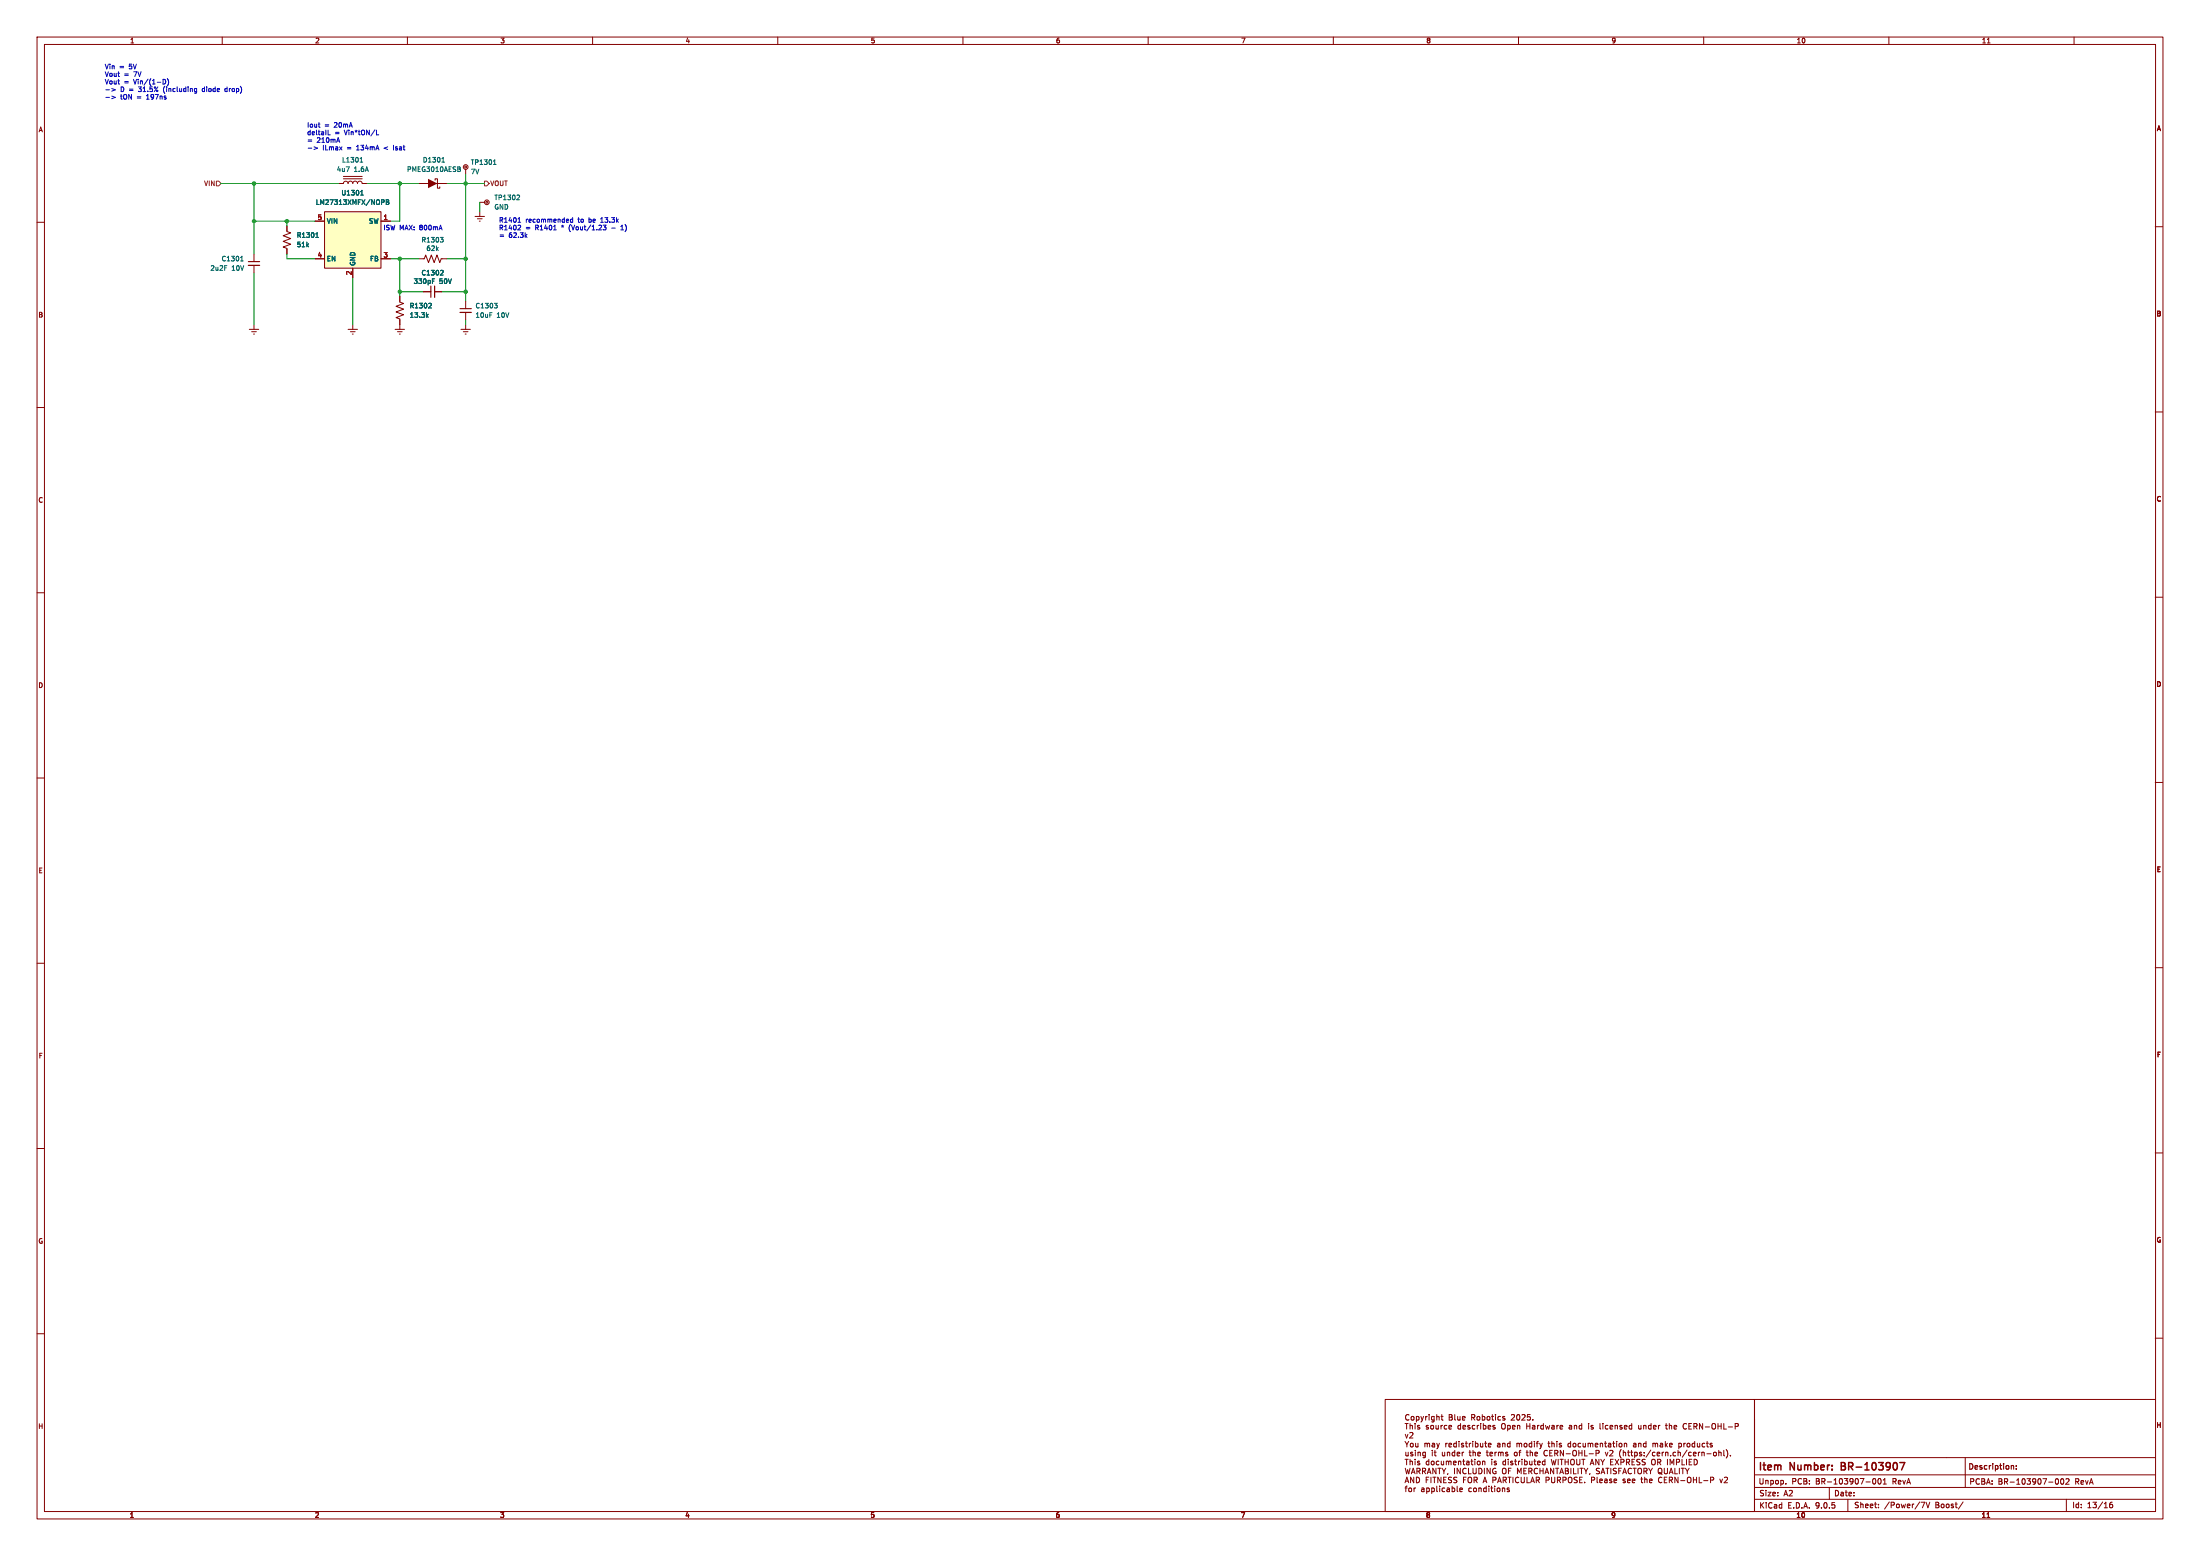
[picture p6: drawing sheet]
<svg xmlns="http://www.w3.org/2000/svg" width="594mm" height="420mm" viewBox="0 0 594 420" stroke-linecap="round" stroke-linejoin="round" font-family="sans-serif">
<g fill="none" stroke="#840000" stroke-width=".27">
<path d="M10 10h574v400h-574zM12 12h570v396h-570zM60 10v2M110 10v2M160 10v2M210 10v2M260 10v2M310 10v2M360 10v2M410 10v2M460 10v2M510 10v2"/>
<path d="M536.6 11.6h.7M560 10v2M91.4 49.5h1.3l.2-.4 .4-.2 .5 .2 .2 .4M92.7 48.3h5.1M92.7 47.6h5.1M94 49.5l.2-.4 .4-.2 .5 .2 .1 .4 .5-.6 .5 .1 .3 .5 .2-.4 .5-.2 .4 .2 .2 .4M97.8 49.5h1.3M10 60h2M77.5 61v1.5l1 .4-2 .7 2 .8-2 .8 2 .7-2 .8 1 .4v1.5M581.9 61.2h2M106.7 88.9h2.5M107.3 89.5h1.3"/>
<path d="M107.8 90.2h.3M107.9 87.6v1.3M10 110h2M581.9 111.2h2M10 160h2M581.9 161.2h2M10 210h2M581.9 211.2h2M10 260h2M581.9 261.2h2M10 310h2M581.9 311.2h2"/>
<path d="M10 360h2M374 377.7h99.7v30.3h-99.7zM473.7 377.7h108.2M473.7 377.7v30.3M581.9 361.2h2M379.4 384.2h.8M379.4 389.1l.5 .7M379.4 387.1l.4 1 .3-1M379.4 396.3l.4 1.5 .3-1.1 .3 1.1 .3-1.5M379.5 399.8h.7M379.8 384.2v1.5M379.8 393.9v1.5"/>
<path d="M379.9 389.8v.8M380.4 389.1l-.5 .7M380.4 382a.67 .67 0 0 0-.9 .6 .67 .67 0 0 0 .9 .6M380.6 386.8l.6-.2 .3 .5-.9 1h.9M380.7 384.2v1.5M380.7 393.9v1.5M380.7 384.9l.6-.1 .1 .9M380.9 389.7l.2-.1 .4 .1-.1 .8-.5-.1zM380.9 394.4l-.2 .1M381.1 397.8l.5-1.5 .5 1.5M381.1 382.4l.4-.1 .3 .3v.4l-.3 .3-.5-.3zM381.1 394.4l.3 .2v.8"/>
<path d="M381.2 397.4h.7M381.7 398.7v1.5l-.8-1.5v1.5M382.1 384.2v.2M382.1 384.7v1M382.1 394.4v1M382.2 389.6l.1 .9 .6-.1M382.4 382.4l.5-.1 .2 .3-.1 .6h-.6M382.4 382.3v1.5M382.4 398.7a.76 .76 0 0 1 .9 .8 .76 .76 0 0 1-.9 .7zM382.6 397.1l.7-.1 .1-.6-.8-.1v1.5M382.9 389.6v1M382.9 397.1l.5 .7"/>
<path d="M382.9 394.4l-.2 .2 .1 .2 .5 .2 .1 .2-.3 .2-.4-.1M383.1 394.4l.2 .1M383.3 384.8l-.4-.1-.2 .2 .1 .3 .5 .1v.4h-.6M383.6 382.3l.4 1M384 383.3l-.4 .5M384.1 397.1l.7-.1 .1-.6-.8-.1v1.5M384.4 382.3l-.4 1M384.4 397.1l.5 .7M384.7 389.7l.4-.1 .3 .2M384.7 389.6v1M384.9 382.3v1M385.1 399.4h.5"/>
<path d="M385.4 382.3l-.5 .3M385.4 389.8l.2-.2h.3l.1 1M385.4 389.8v.8M385.4 397.8l.5-1.5 .5 1.5M385.4 394.4l-.3 .3v.4l.3 .3 .4-.1M385.5 397.4h.7M385.6 384.8l-.3-.1-.2 .2v.3l.5 .1v.4h-.5M385.6 394.4l.2 .1M385.8 398.7h-.7v1.5M385.8 393.9v1.5M385.9 381.8v.2M385.9 382.3v1"/>
<path d="M386.4 398.7v1.5M386.4 384.9l.2-.2 .4 .2-.1 .8-.5-.1zM386.7 389.6h.6l.1 1M386.7 394.4l-.3 .3v.4l.3 .3 .5-.3v-.4l-.3-.3M386.9 398.7h.8M387.2 382.4l-.4-.1-.3 .3 .1 .6h.6M387.2 382.3v1.2l-.3 .3-.3-.1M387.3 398.7v1.5M387.4 389.9l-.8 .3 .3 .4 .5-.1M387.7 396.3v1.5l-.8-1.5v1.5M387.7 384.7l.1 1 .6-.1M387.9 389.6l.4 1"/>
<path d="M387.9 382.5l.6-.1 .1 .9M387.9 381.8v1.5M388.1 394.4l-.3 .3v.4l.3 .3 .4-.1M388.2 396.3h.9M388.3 390.6l-.4 .5M388.4 394.4l.1 .1M388.4 384.7v1M388.6 389.6l-.3 1M388.6 396.3v1.5M389.1 382.3h.5M389.1 384.7v1M389.1 398.7v1.5l-.9-1.5v1.5"/>
<path d="M389.1 394.4l.1 .9 .6-.1M389.3 381.8v1.3l.3 .2M389.4 396.3l.5 .8M389.4 392l.1 .9 .6-.1M389.5 384.7l-.4 .3M389.8 394.4v1M389.8 399.4h.5M389.9 397.1v.7M390.1 392v1M390.4 389.6v1M390.4 396.3l-.5 .8M390.5 394.5l.4-.1 .2 .2"/>
<path d="M390.5 394.4v1M390.5 398.7h-.7v1.5h.7M390.6 384.8l-.4-.1-.3 .3 .2 .7h.5M390.8 389.6l-.4 .2M390.9 397.7l-.1 .3M391.1 394.6l.3-.2 .3 .1 .1 .9M391.1 394.6v.8M391.2 385.2l.7-.1v-.3l-.5-.1-.2 .2 .1 .8h.6M391.2 390.1l.7-.2v-.3h-.5l-.2 .2 .1 .7h.6M391.3 381.8h.5l.3 .3-.3 .4 .3 .2v.3l-.2 .3h-.6zM391.3 382.5h.5M391.9 398.8l-.8 .1v.4l.7 .3 .1 .3-.3 .3-.5-.1"/>
<path d="M392.4 394.9l.7-.2v-.2l-.5-.1-.2 .2 .1 .7h.6M392.7 396.3v1.5M392.8 381.8v1.3l.2 .2M393.2 389.6h-.4l-.3 .2 .1 .7h.6M393.2 389.1v1.5M393.4 398.8l-.8 .1v.4l.6 .3 .2 .3-.3 .3-.6-.1M393.6 382.3v.9h.6M393.8 394.5h.6v.9M393.8 394.4v1M393.9 389.1v.1M393.9 389.6v1M394.2 382.3v1"/>
<path d="M394.3 396.3v1.5l-.9-1.5v1.5M394.4 384.8l-.5-.1-.3 .3 .2 .7h.6M394.4 384.2v1.5M394.9 382.8l.7-.1-.1-.3-.4-.1-.2 .2v.7h.6M394.9 394.4h.6M395 385.2l.7-.1-.1-.3-.4-.1-.2 .2 .1 .8h.5M395.1 393.9v1.3l.4 .2M395.1 389.6h-.3l-.2 .2v.2l.5 .1v.4h-.5M395.1 399.4h.5M395.6 389.6h.6M395.9 389.1v1.2l.3 .3M395.9 396.4a.67 .67 0 0 0-1 .7 .67 .67 0 0 0 1 .6"/>
<path d="M395.9 398.7h-.8v1.5M396 394.5h.6v.9M396.4 398.9l.3-.2a.5 .5 0 0 1 .7 .5v.5a.5 .5 0 0 1-.5 .5 .5 .5 0 0 1-.5-.5zM396.5 396.3v1.5h.7M396.6 392h.6M396.6 394.7l-.7 .3 .2 .4 .5-.1M396.7 389.6v1M396.9 384.8l-.4-.1-.2 .2 .1 .3 .5 .1v.4h-.6M397.1 394.4h.6M397.1 389.6l-.4 .2M397.4 393.9v1.3l.3 .2M397.4 382.6l.7-.1v-.5l-.7-.2v1.5"/>
<path d="M397.6 389.1v.1M397.6 389.6v1M397.7 382.6l.5 .7M397.7 396.3v1.2l.3 .3 .6-.3v-1.2M398 399.5l.7-.1 .1-.5-.8-.2v1.5M398.1 394h.1M398.2 393.9v.1M398.2 394.4v1M398.2 384.8l-.4-.1-.3 .3 .1 .7h.6M398.3 394h-.1M398.4 389.6h.4l.3 .2-.2 .7h-.5M398.4 389.1v1.5"/>
<path d="M398.4 399.5l.5 .7M398.9 384.7v1M398.9 394.5l.2-.1 .5 .1-.1 .8-.6-.1zM398.9 382.4l.4-.1 .3 .3v.4l-.3 .3-.5-.3zM399.3 384.7l-.4 .3M399.3 396.3a.76 .76 0 0 1 .9 .8 .76 .76 0 0 1-.9 .7zM399.7 389.6l.1 .9 .6-.1M399.8 384.2v.2M399.8 384.7v1M400.2 382.4l.4-.1 .3 .3-.1 .6h-.6M400.2 381.8v1.5M400.3 394.5h.6v.9"/>
<path d="M400.3 394.4v1M400.4 389.6v1M400.5 384.8l.4-.1 .3 .3-.1 .7h-.6M400.5 384.2v1.5M400.6 399.8h.7M400.8 396.3v1.5M400.9 389.6h.5M401.1 389.1v1.2l.3 .3M401.6 382.4l.4-.1 .3 .3v.4l-.3 .3-.5-.3zM401.8 385.2l.7-.1-.1-.3-.4-.1-.2 .2 .1 .8h.5M401.9 390.1l.7-.2-.1-.3h-.4l-.2 .2v.7h.6M402.4 396.3v1.5l-.9-1.5v1.5"/>
<path d="M402.7 382.3h.6M402.7 394h.1M402.8 393.9v.1M402.8 394.4v1M402.9 394h-.1M402.9 381.8v1.3l.4 .2M403.1 399.5l.7-.1 .1-.5-.8-.2v1.5M403.6 384.8l-.3-.1-.2 .2v.3l.5 .1v.4h-.5M403.8 381.8v.2M403.8 382.3v1M403.9 396.4a.68 .68 0 0 0-.9 .7 .68 .68 0 0 0 .9 .6v-.5h-.3M404 394.5l-.4-.1-.2 .2 .1 .2 .5 .2v.3h-.6"/>
<path d="M404.4 389.6h.5l.1 1M404.5 399.8h.7M405 389.9l-.7 .3 .2 .4 .5-.1M405.1 382.4l-.4-.1-.3 .3 .2 .6h.5M405.6 384.3l.2-.1a.5 .5 0 0 1 .6 .5v.5a.5 .5 0 0 1-.5 .5 .5 .5 0 0 1-.5-.5zM405.7 389.7l.6-.1 .1 1M405.7 389.6v1M405.7 396.5l.3-.2a.5 .5 0 0 1 .6 .5v.5a.5 .5 0 0 1-.5 .5 .5 .5 0 0 1-.5-.5zM405.9 399.5l.7-.1v-.5l-.7-.2v1.5M406.2 399.5l.5 .7M406.3 382.4l-.4-.1-.2 .2 .1 .2 .5 .2v.3h-.6M406.5 394.5l-.4-.1-.3 .3 .1 .6h.6"/>
<path d="M406.5 393.9v1.5M407.1 392h-.4l-.2 .2 .1 .2 .5 .1v.4h-.6M407.1 384.8l.4-.1 .3 .3-.2 .7h-.5M407.1 384.7v1.5M407.1 398.7h.9M407.2 393.9v.1M407.2 394.4v1M407.3 397h.5M407.6 398.7v1.5M407.7 389.6h-.4l-.3 .2 .1 .7h.6M407.7 389.1v1.5M408 396.3h-.7v1.5"/>
<path d="M408.1 382l.5-.2 .3 .4-.9 1.1h.9M408.4 385.2l.7-.1-.1-.3-.4-.1-.2 .2v.8h.6M408.4 394.5l-.3-.1-.2 .2v.2l.5 .2v.3h-.5M408.5 398.7v1.5M408.9 394.4h.6M408.9 392.1l.2-.1 .5 .1-.1 .8-.6-.1zM409.1 393.9v1.3l.4 .2M409.6 389.7l.4-.1 .2 .2M409.6 389.6v1M409.6 382l.3-.2a.8 .8 0 0 1 .5 .8 .8 .8 0 0 1-.5 .7l-.4-.6zM409.7 384.9l.6-.1 .1 .9M409.7 384.7v1"/>
<path d="M409.7 397.8v-1.5l.5 1.1 .5-1.1v1.5M410 394.4v1M410.1 392h.5M410.1 398.9a.67 .67 0 0 0-1 .6 .67 .67 0 0 0 1 .6M410.2 389.8l.2-.2h.4l.1 1M410.2 389.8v.8M410.4 394.4l-.4 .3M410.6 391.5l-.3 .2v1.3M410.7 398.7v1.2l.3 .3 .6-.3v-1.2M410.9 393.9v.1M410.9 394.4v1M410.9 382l.6-.2 .3 .4-.9 1.1h.9"/>
<path d="M411.4 397h.5M411.6 389.7l.2-.1 .4 .1-.1 .8-.5-.1zM411.6 394.5l.5-.1 .3 .3-.2 .6h-.6M411.6 393.9v1.5M412.1 392h.5M412.1 396.3h-.7v1.5h.7M412.2 384.2v1.5M412.2 384.9h.9M412.3 391.5v1.3l.3 .2M412.3 398.7v1.5h.7M412.8 397.1l.7-.1 .1-.6-.8-.1v1.5M413 394.4l.1 .9 .5-.1"/>
<path d="M413.1 384.2v1.5M413.1 392.1l.6-.1 .1 1M413.1 391.5v1.5M413.1 381.8h-.7v.7h.7v.7l-.2 .1-.5-.1M413.1 397.1l.5 .7M413.4 399.8h.7M413.6 389.6h-.5l-.2 .2 .1 .7h.6M413.6 389.1v1.5M413.6 394.4v1M413.8 384.8h.6v.9M413.9 383.2v.1M414.1 394.4h.6"/>
<path d="M414.3 389.1v.1M414.3 389.6v1M414.4 393.9v1.3l.3 .2M414.4 392.5l.7-.2v-.3h-.5l-.2 .2 .1 .7h.6M414.4 385.1l-.7 .3 .2 .3h.5M414.8 389.6h.6M414.8 399.5l.7-.1 .1-.5-.8-.2v1.5M415.1 394.9l.8-.2-.1-.2-.4-.1-.3 .2 .1 .7h.6M415.1 384.7v1M415.1 396.4a.67 .67 0 0 0-.9 .7 .67 .67 0 0 0 .9 .6M415.1 399.5l.5 .7M415.4 389.1l-.4 .2v1.3"/>
<path d="M415.6 384.7l-.5 .3M415.7 389.6l.4 1M415.8 397h.8M415.8 396.3v1.5M416.1 390.6l-.4 .5M416.4 389.6l-.3 1M416.6 396.3v1.5M416.7 384.8l-.4-.1-.3 .3 .1 .7h.6M416.7 384.2v1.5M417.1 394.5l-.4-.1-.3 .3 .2 .6h.5M417.1 393.9v1.5M417.1 397.8l.5-1.5 .5 1.5"/>
<path d="M417.3 384.7l.3 1 .3-.7 .2 .7 .3-1M417.3 397.4h.7M417.4 399.5l.7-.1 .1-.5-.8-.2v1.5M417.8 391.6a.67 .67 0 0 0-1 .6 .67 .67 0 0 0 1 .6M417.9 389.6h.6M418.1 389.1v1.2l.4 .3M418.4 392.2h.5M418.9 393.9l.3 1.5 .3-1.1 .3 1.1 .3-1.5M418.9 398.7v1.2l.3 .3 .6-.3v-1.2M419 389.7l.6-.1v1M419 389.1v1.5M419 384.8h.6v.9"/>
<path d="M419.1 391.5h-.7v1.5h.7M419.5 396.3v1.5l-.9-1.5v1.5M419.6 385.1l-.7 .3 .2 .3h.5M419.8 392.3l.7-.1 .1-.6-.8-.1v1.5M420 396.3h.9M420.1 392.3l.5 .7M420.4 389.1v.1M420.4 389.6v1M420.4 384.7v1M420.4 396.3v1.5M420.5 399.5l.7-.1 .1-.5-.8-.2v1.5M420.7 393.9v1.5"/>
<path d="M420.8 384.7l-.4 .3M420.9 399.5l.5 .7M421.1 397.8l.5-1.5 .5 1.5M421.2 385.2l.7-.1v-.3l-.5-.1-.2 .2 .1 .8h.6M421.3 397.4h.7M421.6 389.6h-.4l-.2 .2 .1 .2 .5 .1v.4h-.6M421.6 393.9v1.5M422 399.5l.7-.1 .1-.5-.8-.2v1.5M422.6 393.9v1.5M422.6 394.6h.8M422.6 396.3h.5l.3 .3-.3 .4 .3 .2 .1 .3-.3 .3h-.6zM422.6 397h.5"/>
<path d="M423.4 393.9v1.5M423.5 398.9l.3-.2a.5 .5 0 0 1 .6 .5v.5a.5 .5 0 0 1-.5 .5 .5 .5 0 0 1-.5-.5zM423.7 384.8h.6l.1 .9M424.1 389.6h-.5l-.2 .2 .1 .7h.6M424.1 389.1v1.5M424.1 396.3v1.5M424.3 394l-.2 .9a.5 .5 0 0 0 .5 .5 .5 .5 0 0 0 .5-.5l-.2-.9M424.4 385.1l-.8 .3 .3 .3h.5M424.8 389.7l.2-.1 .4 .1v.8l-.6-.1zM424.9 396.3v1.5h.7M425.1 384.9l.5-.1 .1 .9M425.1 384.7v1"/>
<path d="M425.7 393.9v1.2l.3 .3 .6-.3v-1.2M425.9 398.8l-.8 .1v.4l.6 .3 .2 .3-.3 .3-.6-.1M426.1 396.3v1.5M426.5 399.4h.5M426.6 396.3h.8M426.8 389.6h-.4l-.3 .2 .1 .7h.6M427 396.3v1.5M427.1 384.8l-.5-.1-.2 .3 .1 .7h.6M427.1 384.2v1.5M427.2 398.7h-.7v1.5h.7M427.4 389.6l.1 .9 .6-.1M427.5 393.9v1.5"/>
<path d="M427.7 396.3l.5 .8M427.9 393h.7M428.1 389.6v1M428.2 397.1v.7M428.7 396.3l-.5 .8M428.8 389.7l.4-.1 .2 .2M428.8 389.6v1M428.9 384.2v.2M428.9 384.7v1M429.1 392.4h1.1M429.3 397.7l-.2 .3M429.4 395.4l.5-1.5 .5 1.5"/>
<path d="M429.4 389.8l.2-.2h.4l.1 1M429.4 389.8v.8M429.5 395h.7M429.7 399.5l.7-.1 .1-.5-.8-.2v1.5M430.1 384.8l-.3-.1-.2 .2v.3l.5 .1v.4h-.5M430.7 390.1l.7-.2v-.3h-.5l-.2 .2 .1 .7h.6M431.2 398.7v1.3l.2 .2M431.7 393.9v1.5l-.8-1.5v1.5M431.9 396.4h-.8v.5l.6 .3 .2 .3-.3 .3-.6-.1M431.9 399.7l.7-.1v-.3l-.5-.1-.2 .2 .1 .7h.6M432 384.2v1.3l.2 .2M432.1 389.7l.5-.1 .1 1"/>
<path d="M432.1 389.6v1M432.2 393.9l.5 .8M432.3 397.8l.5-1.5 .5 1.5M432.4 397.4h.7M432.7 394.7v.7M432.8 384.2v.2M432.8 384.7v1M433.2 389.6h.6M433.2 393.9l-.5 .8M433.3 399.3h.6v.9M433.4 389.1v1.2l.4 .3M433.6 396.3h.8"/>
<path d="M433.9 399.6l-.7 .3 .2 .3 .5-.1M434 396.3v1.5M434.1 384.8l-.4-.1-.3 .3 .2 .7h.5M434.3 389.6h.6v1M434.7 385.2l.7-.1v-.3l-.5-.1-.2 .2 .1 .8h.6M434.9 393.9v1.5h.7M434.9 394.6h.5M434.9 389.9l-.7 .3 .2 .4 .5-.1M434.9 396.3v1.5M435.1 399.3l-.3-.1-.2 .2v.2l.5 .2v.3h-.5M435.4 389.6h.6M435.6 389.1v1.2l.4 .3"/>
<path d="M435.8 399.7l.7-.1-.1-.3-.4-.1-.2 .2 .1 .7h.5M436.1 393.9l1 1.5M436.1 384.9l.5-.1 .1 .9M436.1 384.7v1M436.4 396.4h-.8v.5l.7 .3 .1 .3-.3 .3-.5-.1M436.5 389.1v.1M436.5 389.6v1M437.1 393.9l-1 1.5M437.1 397h.5M437.2 389.7l.2-.1 .5 .1-.1 .8-.6-.1zM437.6 393.9v1.5M437.8 396.3h-.7v1.5"/>
<path d="M437.9 384.8l-.3-.1-.2 .2v.3l.5 .1v.4h-.5M438.1 397.8l.5-1.5 .5 1.5M438.3 397.4h.7M438.4 394l.1 .2-.1 .4-.8 .1M438.6 389.6v1M438.6 389.7l.5-.1 .1 1M438.6 385.2l.7-.1-.1-.3-.4-.1-.2 .2v.8h.6M438.8 399.3l-.4-.1-.2 .2 .1 .2 .5 .2v.3h-.6M439.1 393.9v1.5M439.4 392h.6M439.4 399.7l.7-.1v-.3l-.5-.1-.2 .2 .1 .7h.6M439.5 394.7l.5 .7"/>
<path d="M439.9 394l.1 .2-.1 .4-.8 .1M439.9 393h.1M440.3 392h.6M440.5 391.5v1.3l.4 .2M440.5 396.4a.67 .67 0 0 0-.9 .7 .67 .67 0 0 0 .9 .6M440.6 384.8l-.5-.1-.2 .3 .1 .7h.6M440.6 384.2v1.5M440.6 394.6h.5M440.7 399.7l.7-.1v-.3l-.5-.1-.2 .2 .1 .7h.6M440.9 396.3h.9M441.1 389.6h.5l.1 1M441.4 392.9l.4 .1"/>
<path d="M441.4 392v1.5M441.4 393.9h-.8v1.5h.8M441.4 396.3v1.5M441.7 389.9l-.7 .3 .2 .4 .5-.1M441.8 392h-.4M441.9 394.3l.9 .7-.3 .4-.6-.1M442.3 396.5l.3-.2a.5 .5 0 0 1 .6 .5v.5a.5 .5 0 0 1-.5 .5 .5 .5 0 0 1-.5-.5zM442.4 389.7l.6-.1 .1 1M442.4 389.6v1M442.4 384.7l.1 1 .6-.1M443 399.2h.6M443.1 384.7v1"/>
<path d="M443.2 398.7v1.3l.4 .2M443.4 394.3l.8 .7-.3 .4-.5-.1M443.8 384.9l.6-.1v.9M443.8 384.7v1M443.9 397.1l.7-.1v-.6l-.7-.1v1.5M444.1 399.4l.5-.1 .1 .9M444.1 398.7v1.5M444.2 397.1l.5 .7M444.4 389.1v1.5M444.4 389.6h-.4l-.3 .2 .2 .7h.5M445.1 396.3l.5 .8M445.4 399.7l.7-.1-.1-.3-.4-.1-.2 .2v.7h.6"/>
<path d="M445.6 397.1v.7M445.8 384.8l-.4-.1-.3 .3 .1 .7h.6M445.8 384.2v1.5M445.9 394.4v.5a.5 .5 0 0 0 .5 .5 .5 .5 0 0 0 .5-.5v-.5M446.1 396.3l-.5 .8M446.3 389.7l.4-.1 .2 .2M446.3 389.6v1M446.4 385.2l.7-.1v-.3l-.5-.1-.2 .2 .1 .8h.6M446.9 389.8l.2-.2h.4l.1 1M446.9 389.8v.8M447.6 394.7l.7-.1 .1-.6-.8-.1v1.5M447.8 384.7v1"/>
<path d="M447.8 396.5l.3-.2a.5 .5 0 0 1 .6 .5v.5a.5 .5 0 0 1-.5 .5 .5 .5 0 0 1-.5-.5zM447.9 392l.2 .3-.7 .2M447.9 394.7l.5 .7M448 397.4l.8 .5M448.1 392.9l-.2 .1M448.2 384.7l-.4 .3M448.3 389.6h.6v1M448.7 398.9a.67 .67 0 0 0-.9 .6 .67 .67 0 0 0 .9 .6M448.9 389.9l-.7 .3 .2 .4 .5-.1M449.4 399.4h.5M449.4 396.3v1.2l.2 .3 .6-.3v-1.2M449.6 389.1v1.5"/>
<path d="M449.6 384.7h.6M449.8 390l.4 .6M449.9 384.2v1.3l.3 .2M450.1 398.7h-.7v1.5h.7M450.2 389.6l-.6 .5M450.2 393.9v1.5M450.7 384.9l.6-.1 .1 .9M450.7 384.2v1.5M450.7 399.5l.7-.1 .1-.5-.8-.2v1.5M450.7 397.8l.5-1.5 .5 1.5M450.8 390.1l.7-.2-.1-.3h-.4l-.2 .2 .1 .7h.5M450.9 397.4h.7"/>
<path d="M450.9 395.4v-1.5l.5 1.1 .5-1.1v1.5M451.1 399.5l.5 .7M452 385.2l.7-.1-.1-.3-.4-.1-.2 .2 .1 .8h.5M452.2 396.3v1.5h.7M452.6 393.9v1.5M453.1 398.7v1.5l-.9-1.5v1.5M453.3 389.6h.4l.3 .2-.1 .7h-.6M453.3 389.6v1.5M453.4 394l.1 .2-.1 .4-.8 .1M453.4 396.3v1.5M453.8 399.6h1.1M453.9 396.3h.9"/>
<path d="M454.1 393.9v1.5h.8M454.4 396.3v1.5M454.6 389.6v1M455.1 389.6l-.5 .2M455.1 396.3l.5 .8M455.4 384.4a.67 .67 0 0 0-1 .6 .67 .67 0 0 0 1 .6M455.4 393.9v1.5M455.6 389.7l.2-.1 .4 .1-.1 .8-.5-.1zM455.6 397.1v.7M455.6 398.9l.3-.2a.5 .5 0 0 1 .7 .5v.5a.5 .5 0 0 1-.5 .5 .5 .5 0 0 1-.5-.5zM456 384.9h.5M456.1 393.9v1.5h.7"/>
<path d="M456.1 394.6h.5M456.1 396.3l-.5 .8M456.7 384.2h-.7v1.5h.7M457.2 399.4h.9M457.2 398.7v1.5M457.4 385l.7-.1v-.5l-.7-.2v1.5M457.4 393.9v1.5a.79 .79 0 0 0 .9-.5 .79 .79 0 0 0-.3-.9M457.6 389.6h-.5l-.2 .2 .1 .7h.6M457.6 389.1v1.5M457.7 385l.5 .7M458.1 398.7v1.5M458.3 389.6l.1 .9 .5-.1"/>
<path d="M458.8 398.7v1.5h.7M458.9 389.6v1M459 392h-.3M459.5 392.1l.6-.1v1M459.5 392v1M459.7 384.2v1.5l-.8-1.5v1.5M460 399.6h1.1M460.3 389.6h-.4l-.3 .2 .1 .7h.6M460.4 385.2h1.2M460.7 389.6h.6M460.9 389.1v1.2l.4 .3M461.9 399.5l.7-.1v-.5l-.7-.2v1.5"/>
<path d="M462.3 389.6h-.4l-.2 .2 .1 .2 .5 .1v.4h-.6M462.4 384.3l.2-.1a.5 .5 0 0 1 .6 .5v.5a.5 .5 0 0 1-.5 .5 .5 .5 0 0 1-.5-.5zM463.9 384.9h.8M463.9 384.2v1.5M464.4 399.2l.3 1 .4-1M464.7 384.2v1.5M465.4 391.5v1.3l.2 .2M465.4 384.2v1.5h.7M465.6 398.9l.5-.2 .3 .4-.9 1.1h.9M466.6 385.2h1.2M468.5 385l.7-.1 .1-.5-.8-.2v1.5M473.7 393.4h108.2"/>
<path d="M473.9 398.1h108M505.8 399.2l.2-.1a.8 .8 0 0 1 .5 .7 .8 .8 0 0 1-.5 .8l-.4-.6zM507.2 399.2l.2-.1a.8 .8 0 0 1 .5 .7 .8 .8 0 0 1-.5 .8l-.4-.6zM508.5 399.5l.4-.4v1.5M530.6 393.4v8.1M555.1 399.3l.2-.2a.8 .8 0 0 1 .5 .8 .8 .8 0 0 1-.5 .7l-.4-.6zM556.5 399.3l.2-.2a.8 .8 0 0 1 .5 .8 .8 .8 0 0 1-.5 .7l-.3-.6zM557.8 399.3l.6-.2 .3 .4-1 1.1h1M379.4 400.2l.5-1.5 .5 1.5M379.4 401.6h.5M379.9 401.1l-.3 .2v1.3M380.5 401.7l.4-.1 .2 .3v.4l-.2 .3-.5-.3z"/>
<path d="M381.8 401.6v1M382.2 401.6l-.4 .3M383.9 401.7h.5l.1 .9M384.5 402l-.7 .3 .2 .3h.5M385.2 401.7l.4-.1 .3 .3-.1 .7h-.6M385.2 401.6v1.5M386.6 401.7l.4-.1 .3 .3-.2 .7h-.5M386.6 401.6v1.5M387.9 401.1v1.3l.2 .2M388.7 401.1v.2M388.7 401.6v1M390.1 401.7l-.5-.1-.2 .3 .1 .7h.6"/>
<path d="M390.7 401.7h.6l.1 .9M391.4 402l-.8 .3 .3 .3h.5M392.1 401.7l.4-.1 .3 .3-.2 .7h-.5M392.1 401.1v1.5M393.4 401.1v1.3l.2 .2M394.1 402.1l.8-.1-.1-.3-.4-.1-.3 .2 .1 .8h.6M397.3 401.7l-.4-.1-.3 .3 .1 .7h.6M398 401.7l.4-.1 .2 .3v.4l-.2 .3-.5-.3zM399.3 401.8l.6-.1v.9M399.3 401.6v1M400.4 400.2l.5-1.5 .5 1.5M401.3 401.7l-.4-.1-.3 .3 .1 .7h.6"/>
<path d="M401.3 401.1v1.5M402 401.1v.2M402 401.6v1M402.5 401.6h.6M402.7 401.1v1.3l.4 .2M403.6 401.1v.2M403.6 401.6v1M404.4 401.7l.3-.1 .3 .3v.4l-.3 .3-.5-.3zM404.4 400.2l.5-1.5 .5 1.5M405.6 401.8l.6-.1 .1 .9M405.6 401.6v1M407.5 401.7l-.4-.1-.2 .2 .1 .3 .5 .1v.4h-.6"/>
<path d="M413.3 400.2l.5-1.5 .5 1.5M427.9 400.1v.1M473.9 404.7h108M473.9 401.5h108M482.2 400.4v.2M493.9 401.5v3.2M498.9 404.7v3.3M507.2 406.8v.2M507.2 406v.2M508.5 400.6h.8M518.7 405.5h1l-.7 1.5M520 405.5l.5 1.5 .5-1.5"/>
<path d="M530 405.4l-1.2 1.9M536.5 409.6h.7M557.9 404.7v3.3M570.3 405.5h-.4l-.2 .3-.1 .9 .3 .3 .5-.2-.1-.7-.4-.1-.3 .3"/>
</g>
<path d="M497.1 395.7h.7M497.8 394.8h-.7v2h.8M512.9 394.8h1.4l-.9 2" fill="none" stroke="#840000" stroke-width=".4"/>
<path d="M544.4 396.4v.2M544.4 395.6v.2" fill="none" stroke="#840000" stroke-width=".3"/>
<path d="M97.2 43.8h.7M97.3 42.8l.3-.3v1.3M85.3 64.1h.7M85.4 63.1l.2-.3v1.3" fill="none" stroke="#006464" stroke-width=".27"/>
<path d="M87.6 57.2h15.3v15.2h-15.3z" fill="#ffffc2"/>
<g fill="none" stroke="#840000" stroke-width=".27">
<path d="M85.1 59.7h2.5M87.6 57.2h15.3v15.2h-15.3zM102.9 59.7h2.5M115.6 49.5h2.5M117.5 48.6v-.3h.6v2.5h.6v-.4M125.7 45.7v1.3M68.6 68.6v2M68.6 71.6v2.1M85.1 69.9h2.5M95.2 72.4v2.5M102.9 69.9h2.5M67.3 88.9h2.5"/>
<path d="M67.9 89.5h1.3M68.5 90.2h.2M68.6 87.6v1.3M107.9 80v1.5l1.1 .4-2.1 .8 2.1 .7-2.1 .8 2.1 .8-2.1 .7 1 .4v1.5M124.5 88.9h2.5M125.1 89.5h1.3M125.6 90.2h.3M125.7 81.3v2M125.7 84.3v2.1M125.7 87.6v1.3"/>
<circle cx="125.7" cy="45.1" r=".25"/>
<circle cx="125.7" cy="45.1" r=".63"/>
</g>
<g fill="none" stroke="#006464" stroke-width=".27">
<path d="M97.4 52.6h.7M97.5 51.7l.2-.3v1.2M103 53.9h.5l.2 .3-.1 .3-.6 .1M104.3 53.9h.4l.3 .3-.3 .3 .3 .4-.2 .3h-.5zM104.3 54.5h.4M133.2 44.4h.7M133.5 43.3l.1-.2v1.3M65 70.4h.7M65.1 69.5l.2-.3v1.2M115.3 85.2l.3 .5M115.6 84.8l-.5 .5M116.2 81.9l.3 .2-.1 .3-.7 .7h.8"/>
<path d="M133.5 81.9h.7l-.4 .4M134 82.3l.2 .3-.2 .5"/>
</g>
<path d="M67.1 70.6h3M124.2 83.3h3.1" fill="none" stroke="#840000" stroke-width=".3"/>
<path d="M67.1 71.6h3M124.2 84.3h3.1" fill="none" stroke="#840000" stroke-width=".33"/>
<path d="M115.6 48.3l2.5 1.2-2.5 1.3z" fill="#840000"/>
<g fill="none" stroke="#840000" stroke-width=".27">
<path d="M85.1 59.7h2.5M102.9 59.7h2.5M113 49.5h2.6M118.1 49.5h2.5M128.3 58.4h2.5M128.9 59.1h1.3M129.4 59.7h.3M129.5 57.2v1.2M129.5 54.6h1.3M77.5 61v1.2M77.5 67.3v1.3M85.1 69.9h2.5"/>
<path d="M95.2 72.4v2.5M102.9 69.9h2.5M113 69.9h1.6l.3-1.1 .8 2.1 .8-2.1 .7 2.1 .8-2.1 .7 2.1 .4-1h1.5M114.3 78.7h2M117.3 78.7h2.1M94 88.9h2.5M94.6 89.5h1.3M95.1 90.2h.3M95.2 87.6v1.3M107.9 80v1.3M107.9 86.4v1.2"/>
<circle cx="131.4" cy="54.6" r=".25"/>
<circle cx="131.4" cy="54.6" r=".63"/>
</g>
<g fill="none" stroke="#006464" stroke-width=".27">
<path d="M97.4 52.6h.7M97.5 51.7l.2-.3v1.2M103 53.9h.5l.2 .3-.1 .3-.6 .1M104.3 53.9h.4l.3 .3-.3 .3 .3 .4-.2 .3h-.5zM104.3 54.5h.4M119.3 43.8h.7M119.4 42.8l.3-.3v1.3M124 45.6l.3 .3-.2 .4M124.1 45.1v.5M140.1 52.6l.2 .3-.1 .3-.7 .7h.8M85.3 64.1h.7M85.4 63.1l.2-.3v1.3"/>
<path d="M116.7 75.9h.5M116.7 75.3h.7M118.9 64.1h.8l-.5 .5M119.4 64.6l.3 .2-.3 .5M119.4 73l.3 .2-.1 .3-.7 .7h.8M115.3 85.2l.3 .5M115.6 84.8l-.5 .5M116.2 81.9l.3 .2-.1 .3-.7 .7h.8"/>
</g>
<path d="M116.3 77.2v3.1" fill="none" stroke="#840000" stroke-width=".3"/>
<path d="M117.3 77.2v3.1" fill="none" stroke="#840000" stroke-width=".33"/>
<path d="M58.4 48.9h.7l.6 .6-.6 .7h-.7zM130.8 48.9h.6l.7 .6-.7 .7h-.6z" fill="none" stroke="#725600" stroke-width=".27"/>
<g fill="none" stroke="#009600" stroke-width=".27">
<path d="M59.7 49.5h31.7M68.6 49.5v19.1M68.6 59.7h16.5M77.5 59.7v1.3M99.1 49.5h13.9M107.9 49.5v10.2h-2.5M120.6 49.5h10.2M125.7 47v34.3M129.5 54.6v2.6M68.6 73.7v13.9M77.5 68.6v1.3h7.6M95.2 74.9v12.7"/>
<path d="M105.4 69.9h7.6M107.9 69.9v10.1M107.9 78.7h6.4M119.4 78.7h6.3M120.6 69.9h5.1M125.7 86.4v1.2"/>
</g>
<g fill="none" stroke="#0000c2" stroke-width=".27">
<path d="M28.6 24.2h1M28.6 26.3h1M30.2 23.9l.9 .3-.9 .4M30.2 25.9l.9 .4-.9 .3M44 21.4a.64 .64 0 0 1 .8 .6 .64 .64 0 0 1-.8 .7zM45.2 21.2a1.47 1.47 0 0 1 0 1.9M52.6 24.7h.5M52.6 23.9h.5M53.1 23.9v1l-.3 .2h-.3M54.7 23.9v.8M61.2 23.9l-.5 .2 .1 .5 .4 .1M83.2 40h1"/>
<path d="M84.8 39.6l.9 .4-.9 .4M85.9 33.5h.5M86.3 34.3h.1M88.6 36.4h.6M101.7 35.1v1.3h.6M106.2 39.2v1.3M140 59l.2-.3v1.3M154.6 59.2h-.3l-.3 .2 .1 .5h.5M154.6 58.7v1.3M162.3 59l-.1 .1M139.9 60h.7M140.3 60.8l.3 .2-.1 .3-.7 .8h.8"/>
<path d="M149.5 62.1h.7M162.2 60h.7M163.6 60.8l-.4 .5 .4 .1v.5h-.8M165.1 61.6h1M167.6 62.1h.7M167.6 61.1l.4-.3v1.3"/>
</g>
<g fill="#009600" stroke="#009600" stroke-width=".27">
<circle cx="68.6" cy="59.7" r=".46"/>
<circle cx="68.6" cy="49.5" r=".46"/>
<circle cx="77.5" cy="59.7" r=".46"/>
<circle cx="107.9" cy="49.5" r=".46"/>
<circle cx="107.9" cy="69.9" r=".46"/>
<circle cx="125.7" cy="49.5" r=".46"/>
<circle cx="125.7" cy="69.9" r=".46"/>
<circle cx="125.7" cy="78.7" r=".46"/>
<circle cx="107.9" cy="78.7" r=".46"/>
</g>
<g font-size="2.8" fill="#840000">
<text x="474.6" y="397.5">Item</text>
<text x="483.4" y="397.5">Number:</text>
<text x="498" y="397.5">BR-103907</text>
</g>
<g font-size="2.1" fill="#840000">
<text x="379.1" y="393.3">Copyright</text>
<text x="391" y="393.3">Blue</text>
<text x="397.2" y="393.3">Robotics</text>
<text x="421.6" y="393.3">source</text>
<text x="430.3" y="393.3">describes</text>
<text x="442.3" y="393.3">Open</text>
<text x="449.1" y="393.3">Hardware</text>
<text x="460.8" y="393.3">and</text>
<text x="466.2" y="393.3">is</text>
<text x="474.7" y="400.9">Unpop.</text>
<text x="483.7" y="400.9">PCB:</text>
<text x="490.3" y="400.9">BR-103907-001</text>
<text x="511.1" y="400.9">RevA</text>
<text x="531.3" y="397.1">Description:</text>
<text x="531.6" y="400.9">PCBA:</text>
<text x="539.4" y="400.9">BR-103907-002</text>
<text x="560.3" y="400.9">RevA</text>
<text x="474.9" y="404.1">Size:</text>
<text x="474.9" y="407.4">KiCad</text>
<text x="481.6" y="404.1">A2</text>
<text x="482.6" y="407.4">E.D.A.</text>
<text x="490.2" y="407.4">9.0.5</text>
<text x="495.1" y="404.1">Date:</text>
<text x="500.5" y="407.3">Sheet:</text>
<text x="508.7" y="407.3">/Power/7V</text>
<text x="522.5" y="407.3">Boost/</text>
<text x="559.4" y="407.3">Id:</text>
<text x="563.5" y="407.3">13/16</text>
</g>
<g font-size="1.8" fill="#840000">
<text x="35" y="11.9">1</text>
<text x="85" y="11.9">2</text>
<text x="135" y="11.9">3</text>
<text x="185" y="11.9">4</text>
<text x="235" y="11.9">5</text>
<text x="285" y="11.9">6</text>
<text x="335" y="11.9">7</text>
<text x="385" y="11.9">8</text>
<text x="435" y="11.9">9</text>
<text x="485" y="11.9">10</text>
<text x="535" y="11.9">11</text>
<text x="10.3" y="35.9">A</text>
<text x="582.3" y="35.6">A</text>
<text x="10.3" y="85.9">B</text>
<text x="582.2" y="85.6">B</text>
<text x="10.3" y="135.9">C</text>
<text x="582.2" y="135.6">C</text>
<text x="10.3" y="185.9">D</text>
<text x="582.2" y="185.6">D</text>
<text x="10.3" y="235.9">E</text>
<text x="582.2" y="235.6">E</text>
<text x="10.3" y="285.9">F</text>
<text x="582.3" y="285.6">F</text>
<text x="10.3" y="335.9">G</text>
<text x="582.2" y="335.6">G</text>
<text x="10.2" y="385.9">H</text>
<text x="582.1" y="385.6">H</text>
<text x="34.9" y="409.9">1</text>
<text x="84.9" y="409.9">2</text>
<text x="134.9" y="409.9">3</text>
<text x="184.9" y="409.9">4</text>
<text x="234.9" y="409.9">5</text>
<text x="284.9" y="409.9">6</text>
<text x="334.9" y="409.9">7</text>
<text x="384.9" y="409.9">8</text>
<text x="434.9" y="409.9">9</text>
<text x="484.9" y="409.9">10</text>
<text x="534.9" y="409.9">11</text>
</g>
<g font-size="1.8" fill="#0000c2">
<text x="28.2" y="18.9">Vin</text>
<text x="28.2" y="20.9">Vout</text>
<text x="28.2" y="23">Vout</text>
<text x="32.2" y="18.9">=</text>
<text x="33.5" y="20.9">=</text>
<text x="33.5" y="23">=</text>
<text x="35" y="18.9">5V</text>
<text x="36.2" y="20.9">7V</text>
<text x="36.2" y="23">Vin/(1-D)</text>
<text x="32.5" y="25">D =</text>
<text x="32.5" y="27.1">tON</text>
<text x="37.1" y="27.1">=</text>
<text x="37.7" y="25">31.5%</text>
<text x="39.8" y="27.1">197ns</text>
<text x="44.5" y="25">(including</text>
<text x="55.3" y="25">diode</text>
<text x="61.6" y="25">drop)</text>
<text x="82.8" y="34.6">Iout</text>
<text x="87.6" y="34.6">=</text>
<text x="90.3" y="34.6">20mA</text>
<text x="82.8" y="36.7">deltaIL</text>
<text x="82.8" y="38.7">=</text>
<text x="85.5" y="38.7">210mA</text>
<text x="87.1" y="40.8">ILmax</text>
<text x="90.4" y="36.7">=</text>
<text x="93.1" y="36.7">Vin*tON/L</text>
<text x="93.8" y="40.8">=</text>
<text x="96.5" y="40.8">134mA</text>
<text x="104.1" y="40.8">&lt;</text>
<text x="106.9" y="40.8">Isat</text>
<text x="103.4" y="62.3">ISW MAX: 800mA</text>
<text x="134.6" y="60.3">R1401</text>
<text x="134.6" y="62.3">R1402</text>
<text x="134.6" y="64.4">=</text>
<text x="137.4" y="64.4">62.3k</text>
<text x="141.9" y="60.3">recommended</text>
<text x="141.9" y="62.3">=</text>
<text x="144.6" y="62.3">R1401</text>
<text x="151.9" y="62.3">*</text>
<text x="154.1" y="62.3">(Vout/1.23</text>
<text x="156.2" y="60.3">to</text>
<text x="159.2" y="60.3">be</text>
<text x="162.6" y="60.3">13.3k</text>
<text x="168.5" y="62.3">1)</text>
</g>
<g font-size="1.8" fill="#006464">
<text x="90.8" y="46.6">4u7</text>
<text x="92.2" y="44">L1301</text>
<text x="95.6" y="46.6">1.6A</text>
<text x="109.8" y="46.6">PMEG3010AESB</text>
<text x="114.1" y="44">D1301</text>
<text x="127" y="47.2">7V</text>
<text x="127" y="44.7">TP1301</text>
<text x="92.1" y="52.9">U1301</text>
<text x="85.1" y="55.5">LM27313XMFX/NOPB</text>
<text x="133.4" y="56.7">GND</text>
<text x="133.4" y="54.2">TP1302</text>
<text x="80" y="64.4">R1301</text>
<text x="88.1" y="60.6">VIN</text>
<text x="99.5" y="60.6">SW</text>
<text x="113.7" y="65.6">R1303</text>
<text x="59.7" y="70.7">C1301</text>
<text x="80" y="66.9">51k</text>
<text x="88.1" y="70.7">EN</text>
<text x="96.1" y="71.9" transform="rotate(-90 96.1 71.9)">GND</text>
<text x="99.8" y="70.7">FB</text>
<text x="115" y="67.9">62k</text>
<text x="56.7" y="73.3">2u2F</text>
<text x="62.5" y="73.3">10V</text>
<text x="111.6" y="76.8">330pF</text>
<text x="113.7" y="74.5">C1302</text>
<text x="118.6" y="76.8">50V</text>
<text x="110.5" y="83.4">R1302</text>
<text x="128.3" y="83.4">C1303</text>
<text x="110.5" y="86">13.3k</text>
<text x="128.3" y="86">10uF</text>
<text x="134.1" y="86">10V</text>
</g>
<g font-size="1.8" fill="#725600">
<text x="55" y="50.4">VIN</text>
<text x="132.3" y="50.4">VOUT</text>
</g>
<g font-size="1.8" fill="#a90000">
<text x="85.7" y="59.4">5</text>
<text x="103.4" y="59.4">1</text>
<text x="85.7" y="69.6">4</text>
<text x="103.4" y="69.6">3</text>
<text x="95" y="74.4" transform="rotate(-90 95 74.4)">2</text>
</g>
</svg>
